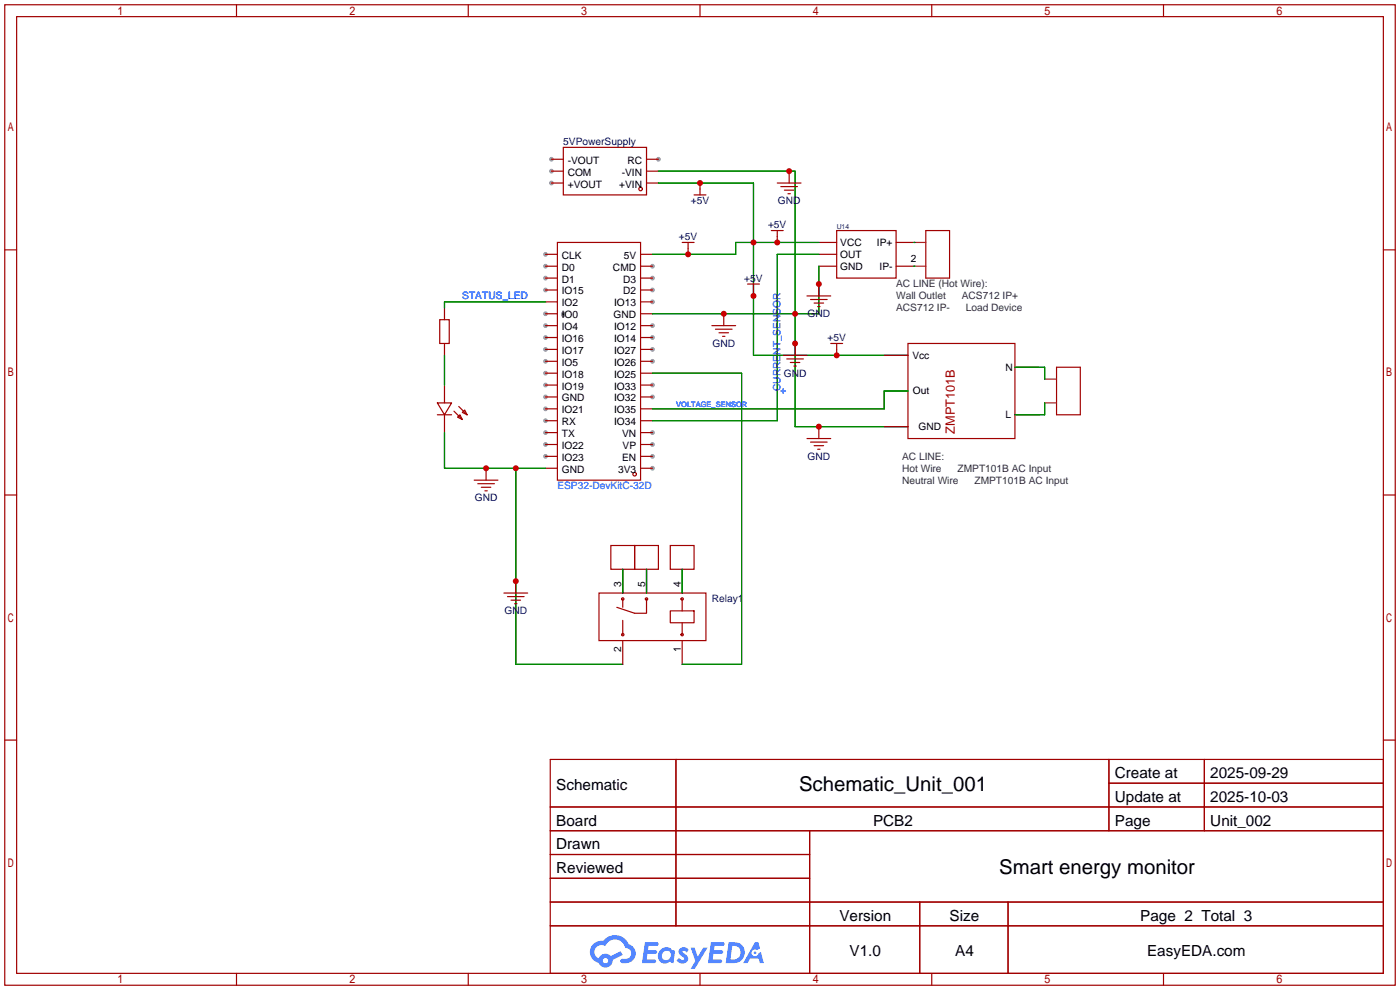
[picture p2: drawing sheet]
<svg xmlns="http://www.w3.org/2000/svg" width="299mm" height="212mm" viewBox="0 0 299 212" stroke-linecap="round" stroke-linejoin="round" font-family="sans-serif">
<g fill="#999">
<circle cx="140.7" cy="34" r=".51"/>
<circle cx="117.9" cy="34" r=".51"/>
<circle cx="117.9" cy="36.6" r=".51"/>
<circle cx="117.9" cy="39.1" r=".51"/>
<circle cx="139.4" cy="100.1" r=".51"/>
<circle cx="139.4" cy="97.5" r=".51"/>
<circle cx="139.4" cy="95" r=".51"/>
<circle cx="139.4" cy="92.5" r=".51"/>
<circle cx="139.4" cy="84.8" r=".51"/>
<circle cx="139.4" cy="82.3" r=".51"/>
<circle cx="139.4" cy="77.2" r=".51"/>
<circle cx="139.4" cy="74.7" r=".51"/>
<circle cx="139.4" cy="72.1" r=".51"/>
<circle cx="139.4" cy="69.6" r=".51"/>
<circle cx="139.4" cy="64.5" r=".51"/>
<circle cx="139.4" cy="62" r=".51"/>
<circle cx="139.4" cy="59.4" r=".51"/>
<circle cx="139.4" cy="56.9" r=".51"/>
<circle cx="116.6" cy="97.5" r=".51"/>
<circle cx="116.6" cy="95" r=".51"/>
<circle cx="116.6" cy="92.5" r=".51"/>
<circle cx="116.6" cy="89.9" r=".51"/>
<circle cx="116.6" cy="87.4" r=".51"/>
<circle cx="116.6" cy="84.8" r=".51"/>
<circle cx="116.6" cy="82.3" r=".51"/>
<circle cx="116.6" cy="79.8" r=".51"/>
<circle cx="116.6" cy="77.2" r=".51"/>
<circle cx="116.6" cy="74.7" r=".51"/>
<circle cx="116.6" cy="72.1" r=".51"/>
<circle cx="116.6" cy="69.6" r=".51"/>
<circle cx="116.6" cy="67.1" r=".51"/>
<circle cx="116.6" cy="62" r=".51"/>
<circle cx="116.6" cy="59.4" r=".51"/>
<circle cx="116.6" cy="56.9" r=".51"/>
<circle cx="116.6" cy="54.4" r=".51"/>
<circle cx="120.4" cy="67.1" r=".51"/>
<circle cx="120.4" cy="67.3" r=".51"/>
</g>
<g fill="none" stroke="#a10000" stroke-width=".25">
<path d="M1 1h297.2v209.6h-297.2zM3.6 3.6h292.1v204.4h-292.1zM50.5 1v2.6M100.1 1v2.6M149.6 1v2.6M199.1 1v2.6M248.7 1v2.6M1 53.4h2.6M295.7 53.4h2.5M1 105.8h2.6M295.7 105.8h2.5M1 158.2h2.6"/>
<path d="M295.7 158.2h2.5M117.6 162.3h178.1v45.7h-178.1zM117.6 172.5h178.1M117.6 177.5h178.1M144.5 162.3v35.6M173 177.5v30.5M237 162.3v15.2M237 167.4h58.7M257.4 162.3v15.2M117.6 182.6h55.4M117.6 192.8h178.1M117.6 187.7h55.4"/>
<path d="M117.6 197.9h178.1M196.6 192.8v15.2M215.4 192.8v15.2M50.5 208v2.6M100.1 208v2.6M149.6 208v2.6M199.1 208v2.6M248.7 208v2.6"/>
</g>
<g fill="#5487ff">
<path d="M145.3 202.7a1.3 1.3 0 0 1 1.9 .3l-.4 .6a.54 .54 0 0 0-.9-.2l.1 .2a1.34 1.34 0 0 1 .9 1.8 1.47 1.47 0 0 1-2.3-.1l.5-.6 .8 .5a.31 .31 0 0 0 .4-.3 .31 .31 0 0 0-.3-.4 1.12 1.12 0 0 1-.7-1.8z"/>
<path d="M147.6 202.5h.9l.6 2 1.2-2h.9l-2.7 4.6h-.9l1-1.7z"/>
<path d="M137.8 201.4h1.7a1.31 1.31 0 0 1 1.2 .2 .4 .4 0 0 1-.3 .5l-1.8 .1-.1 .9h1.6a.4 .4 0 0 1 .4 .4 .4 .4 0 0 1-.5 .4h-1.6l-.2 1.2h1.4a.46 .46 0 0 1 .5 0 .46 .46 0 0 1 .1 .5l-.4 .2h-2.6z"/>
<path d="M151.9 201.4h1.7a1.32 1.32 0 0 1 1.2 .2 .39 .39 0 0 1-.3 .5l-1.8 .1-.1 .9h1.6a.4 .4 0 0 1 .4 .4 .4 .4 0 0 1-.4 .4h-1.7l-.2 1.2h1.4a.46 .46 0 0 1 .5 0 .46 .46 0 0 1 .1 .5l-.4 .2h-2.6z"/>
<path d="M161.3 201.4h.8l.3 1.3-.6 .4a.75 .75 0 0 0-1.1 .3 .75 .75 0 0 0 .5 1 .75 .75 0 0 0 .9-.7l.5-.2 .6 2.3h-.8l-.3-.9h-1.8l-.5 .9h-1z"/>
<path d="M155.7 201.4l-.6 4.4h1.5a2.27 2.27 0 0 0 2.6-2.2 2.27 2.27 0 0 0-2.7-2.2zM156.5 202.1a1.5 1.5 0 0 1 1.8 1.6 1.5 1.5 0 0 1-1.9 1.4h-.3z"/>
<path d="M141.2 203a1.6 1.6 0 0 0-.3 2.3 1.6 1.6 0 0 0 2.3 .2l.7 .3 .3-2.4-.1-.3-.5-.1a1.58 1.58 0 0 0-2.4 0zM141.8 203.5a.98 .98 0 0 1 1.6 .4 .98 .98 0 0 1-1.1 1.3 .94 .94 0 0 1-.9-.7 .94 .94 0 0 1 .4-1z"/>
<path d="M126.8 201.8a2.37 2.37 0 0 0 1.1 4 1.54 1.54 0 0 0 1.8 1 1.54 1.54 0 0 0 1.2-1.6l2.2-1.1-.5-.8-2 1a1.57 1.57 0 0 0-2.7 .5 1.5 1.5 0 0 1-.7-2.1 1.5 1.5 0 0 1 2.2-.5 2.23 2.23 0 0 1 2.3-1.4 2.23 2.23 0 0 1 2 1.8 1.16 1.16 0 0 1 1.2 1.1 1.16 1.16 0 0 1-1.1 1.2h-.7a.47 .47 0 0 0-.5 .4 .47 .47 0 0 0 .4 .5 2.17 2.17 0 0 0 2.5-.9 2.17 2.17 0 0 0-.3-2.7l-.8-.4a3.2 3.2 0 0 0-5.5-.7l-1.1 .1zM128.8 205.3a.6 .6 0 0 1 1.2 0 .6 .6 0 0 1-1.2 0z"/>
<circle cx="161.4" cy="203.6" r=".28"/>
</g>
<g fill="none" stroke="#a10000" stroke-width=".25">
<path d="M117.9 39.1h2.5M117.9 36.6h2.5M117.9 34h2.5M120.4 31.5h17.8v10.2h-17.8zM138.2 39.1h2.5M138.2 36.6h2.5M138.2 34h2.5M149.6 39.1v2.6M166.1 39.1h5.1M166.9 39.9h3.5M168.7 36.6v2.5M116.6 56.9h2.5"/>
<path d="M116.6 54.4h2.5M116.6 59.4h2.5M119.1 51.8h17.8v50.8h-17.8zM136.9 56.9h2.5M136.9 54.4h2.5M136.9 59.4h2.5M145.8 51.8h2.5M147.1 51.8v2.6M148.3 41.7h2.6M164.8 49.3h2.6M166.1 49.3v2.5M167.6 40.6h2.1"/>
<path d="M168.4 41.4h.5M175 51.8h3.8M175 56.9h3.8M175 54.4h3.8M178.8 49.3h12.7v10.1h-12.7zM191.5 51.8h3.8M191.5 56.9h3.8M197.9 49.3h5v10.1h-5zM94 68.3h2v5.1h-2zM95 65.8v2.5M95 73.4v2.5M116.6 79.8h2.5"/>
<path d="M116.6 77.2h2.5M116.6 74.7h2.5M116.6 72.1h2.5M116.6 69.6h2.5M116.6 67.1h2.5M116.6 64.5h2.5M116.6 62h2.5M136.9 79.8h2.5M136.9 77.2h2.5M136.9 74.7h2.5M136.9 72.1h2.5M136.9 69.6h2.5"/>
<path d="M136.9 67.1h2.5M136.9 64.5h2.5M136.9 62h2.5M152.1 69.6h5.1M152.9 70.4h3.6M153.7 71.1h2M154.4 71.9h.5M154.7 67.1v2.5M159.8 60.7h2.5M161 60.7v2.5M167.4 75.9h5.1M168.1 76.7h3.6"/>
<path d="M168.9 77.5h2M169.7 78.2h.5M169.9 73.4v2.5M172.5 63.2h5M173.2 64h3.6M174 64.8h2M174.8 65.5h.5M175 60.7v2.5M177.5 73.4h2.6M178.8 73.4v2.5M189 75.9h5.1M194.1 73.4h22.8v20.3h-22.8z"/>
<path d="M216.9 78.5h5.1M225.8 78.5h5.1v10.1h-5.1zM93.5 86.1h3l-1.5 2.5zM93.5 88.6h3M95 82.3v3.8M95 88.6v3.9M97 87.9l1.8 1.8M97.8 89.2l.5-.6 .5 1.1zM98 86.9l1.8 1.7M98.8 88.1l.5-.5 .5 1zM116.6 97.5h2.5M116.6 95h2.5"/>
<path d="M116.6 92.5h2.5M116.6 89.9h2.5M116.6 87.4h2.5M116.6 84.8h2.5M116.6 82.3h2.5M136.9 97.5h2.5M136.9 95h2.5M136.9 92.5h2.5M136.9 89.9h2.5M136.9 87.4h2.5M136.9 84.8h2.5M136.9 82.3h2.5"/>
<path d="M172.5 93.7h5M173.2 94.5h3.6M174 95.2h2M174.8 96h.5M175 91.2v2.5M189 83.6h5.1M189 91.2h5.1M216.9 88.6h5.1M101.3 102.6h5.1M102.1 103.4h3.6M102.9 104.1h2M103.6 104.9h.5"/>
<path d="M103.9 100.1v2.5M116.6 100.1h2.5M130.6 116.6h5v5.1h-5zM135.6 116.6h5.1v5.1h-5.1zM136.9 100.1h2.5M143.3 116.6h5v5.1h-5zM107.7 126.7h5.1M108.5 127.5h3.5M109.2 128.3h2.1M110 129h.5M110.2 124.2v2.5M128 126.7h22.9v10.2h-22.9z"/>
<path d="M133.1 121.7v5M133.1 128v1.8M133.1 132.6v3M133.1 136.9v5.1M138.2 128v3.1h-2.6l-3.8-1.3M138.2 121.7v5M143.3 130.6h5v2.5h-5zM145.8 121.7v5M145.8 128v2.6M145.8 133.1v2.5M145.8 136.9v5.1"/>
<circle cx="136.9" cy="40.4" r=".38"/>
<circle cx="135.6" cy="101.3" r=".38"/>
<circle cx="133.1" cy="128" r=".25"/>
<circle cx="133.1" cy="135.6" r=".25"/>
<circle cx="138.2" cy="128" r=".25"/>
<circle cx="145.8" cy="135.6" r=".25"/>
<circle cx="145.8" cy="128" r=".25"/>
</g>
<path d="M195.3 51.8h2.6M195.3 56.9h2.6M223.3 81h2.5M223.3 86.1h2.5" fill="none" stroke="#8c2424" stroke-width=".25"/>
<g fill="none" stroke="#008700" stroke-width=".25">
<path d="M140.7 39.1h20.3v36.8h33.1M140.7 36.6h29.2v54.6h24.2M175 51.8h-17.8v2.6h-17.8M175 54.4h-8.9v35.5h-26.7M175 56.9v10.2h-35.6M195.3 51.8h.1M195.3 56.9h.1M95 75.9v6.4M116.6 64.5h-21.6v1.3M120.4 67.1v.2M139.4 79.8h19.1v62.2h-12.7M216.9 78.5h6.4v2.5"/>
<path d="M95 92.5v7.6h21.6M194.1 83.6h-5.1v3.8h-49.6M223.3 86.1v2.5h-6.4M110.2 100.1v41.9h22.9M133.1 121.7v5M138.2 121.7v5M145.8 121.7v5"/>
</g>
<path d="M166.9 83.6h1M167.4 83.1v1" fill="none" stroke="#00f" stroke-width=".25"/>
<g fill="#c00">
<circle cx="103.9" cy="100.1" r=".63"/>
<circle cx="110.2" cy="100.1" r=".63"/>
<circle cx="110.2" cy="124.2" r=".63"/>
<circle cx="161" cy="51.8" r=".63"/>
<circle cx="147.1" cy="54.4" r=".63"/>
<circle cx="149.6" cy="39.1" r=".63"/>
<circle cx="166.1" cy="51.8" r=".63"/>
<circle cx="161" cy="63.2" r=".63"/>
<circle cx="178.8" cy="75.9" r=".63"/>
<circle cx="169.9" cy="67.1" r=".63"/>
<circle cx="168.7" cy="36.6" r=".63"/>
<circle cx="154.7" cy="67.1" r=".63"/>
<circle cx="169.9" cy="73.4" r=".63"/>
<circle cx="175" cy="91.2" r=".63"/>
<circle cx="175" cy="60.7" r=".63"/>
</g>
<g font-size="4.4">
<text x="170.8" y="169.1">Schematic_Unit_001</text>
<text x="213.5" y="186.9">Smart energy monitor</text>
</g>
<g font-size="3.3">
<text x="238.3" y="166.3">Create at</text>
<text x="258.7" y="166.3">2025-09-29</text>
<text x="118.9" y="168.8">Schematic</text>
<text x="238.3" y="171.4">Update at</text>
<text x="258.7" y="171.4">2025-10-03</text>
<text x="118.9" y="176.5">Board</text>
<text x="186.6" y="176.5">PCB2</text>
<text x="238.3" y="176.5">Page</text>
<text x="258.7" y="176.5">Unit_002</text>
<text x="118.9" y="181.5">Drawn</text>
<text x="118.9" y="186.6">Reviewed</text>
<text x="179.4" y="196.8">Version</text>
<text x="203" y="196.8">Size</text>
<text x="243.7" y="196.8">Page 2 Total 3</text>
<text x="181.6" y="204.4">V1.0</text>
<text x="204.1" y="204.4">A4</text>
<text x="245.2" y="204.4">EasyEDA.com</text>
</g>
<text font-size="2.7" fill="#a00000" x="204" y="92.7" transform="rotate(-90 204 92.7)">ZMPT101B</text>
<g font-size="2.2" fill="#000080">
<text x="120.4" y="31">5VPowerSupply</text>
<text x="147.6" y="43.7">+5V</text>
<text x="166.2" y="43.7">GND</text>
<text x="145.1" y="51.3">+5V</text>
<text x="164.1" y="48.7">+5V</text>
<text x="159.1" y="60.2">+5V</text>
<text x="172.6" y="67.8">GND</text>
<text x="152.3" y="74.1">GND</text>
<text x="176.8" y="72.9">+5V</text>
<text x="167.5" y="80.5">GND</text>
<text x="172.6" y="98.3">GND</text>
<text x="101.5" y="107.2">GND</text>
<text x="107.8" y="131.3">GND</text>
<text x="152.1" y="128.7">Relay1</text>
</g>
<g font-size="2.2">
<text x="121.3" y="35">-VOUT</text>
<text x="134.1" y="35">RC</text>
<text x="121.3" y="37.5">COM</text>
<text x="121.3" y="40.1">+VOUT</text>
<text x="132.3" y="40.1">+VIN</text>
<text x="132.9" y="37.5">-VIN</text>
<text x="179.6" y="52.5">VCC</text>
<text x="187.4" y="52.5">IP+</text>
<text x="120.1" y="57.9">D0</text>
<text x="120.1" y="55.3">CLK</text>
<text x="131" y="57.9">CMD</text>
<text x="133.3" y="55.3">5V</text>
<text x="179.6" y="57.6">GND</text>
<text x="179.6" y="55.1">OUT</text>
<text x="188" y="57.6">IP-</text>
<text x="194.6" y="56.1">2</text>
<text x="120.1" y="65.5">IO2</text>
<text x="120.1" y="62.9">IO15</text>
<text x="120.1" y="60.4">D1</text>
<text x="131.2" y="65.5">IO13</text>
<text x="133.2" y="62.9">D2</text>
<text x="133.2" y="60.4">D3</text>
<text x="120.1" y="70.6">IO4</text>
<text x="120.1" y="68">IO0</text>
<text x="131.1" y="68">GND</text>
<text x="131.2" y="70.6">IO12</text>
<text x="120.1" y="75.6">IO17</text>
<text x="120.1" y="73.1">IO16</text>
<text x="131.2" y="75.6">IO27</text>
<text x="131.2" y="73.1">IO14</text>
<text x="195" y="76.7">Vcc</text>
<text x="120.1" y="83.3">IO19</text>
<text x="120.1" y="80.7">IO18</text>
<text x="120.1" y="78.2">IO5</text>
<text x="131.2" y="83.3">IO33</text>
<text x="131.2" y="80.7">IO25</text>
<text x="131.2" y="78.2">IO26</text>
<text x="214.9" y="79.2">N</text>
<text x="120.1" y="88.3">IO21</text>
<text x="120.1" y="85.8">GND</text>
<text x="131.2" y="88.3">IO35</text>
<text x="131.2" y="85.8">IO32</text>
<text x="195.1" y="84.3">Out</text>
<text x="214.9" y="89.4">L</text>
<text x="120.1" y="96">IO22</text>
<text x="120.1" y="93.4">TX</text>
<text x="120.1" y="90.9">RX</text>
<text x="131.2" y="90.9">IO34</text>
<text x="132.9" y="93.4">VN</text>
<text x="133.1" y="96">VP</text>
<text x="196.3" y="91.9">GND</text>
<text x="120.1" y="101">GND</text>
<text x="120.1" y="98.5">IO23</text>
<text x="132.1" y="101">3V3</text>
<text x="132.9" y="98.5">EN</text>
<text x="132.8" y="125.5" transform="rotate(-90 132.8 125.5)">3</text>
<text x="137.9" y="125.5" transform="rotate(-90 137.9 125.5)">5</text>
<text x="145.5" y="125.5" transform="rotate(-90 145.5 125.5)">4</text>
<text x="132.8" y="139.4" transform="rotate(-90 132.8 139.4)">2</text>
<text x="145.5" y="139.4" transform="rotate(-90 145.5 139.4)">1</text>
</g>
<g font-size="2.2" fill="#00f">
<text x="98.8" y="64">STATUS_LED</text>
<text x="166.8" y="83.6" transform="rotate(-90 166.8 83.6)">CURRENT_SENSOR</text>
<text x="119.1" y="104.6">ESP32-DevKitC-32D</text>
</g>
<g font-size="2.2" fill="#333">
<text x="191.5" y="61.4">AC LINE (Hot Wire):</text>
<text x="191.5" y="64">Wall Outlet</text>
<text x="205.5" y="64">ACS712 IP+</text>
<text x="191.5" y="66.5">ACS712 IP-</text>
<text x="206.4" y="66.5">Load Device</text>
<text x="192.8" y="98.3">AC LINE:</text>
<text x="192.8" y="100.8">Hot Wire</text>
<text x="204.6" y="100.8">ZMPT101B AC Input</text>
<text x="192.8" y="103.3">Neutral Wire</text>
<text x="208.3" y="103.3">ZMPT101B AC Input</text>
</g>
<text font-size="1.6" fill="#00f" x="144.5" y="87">VOLTAGE_SENSOR</text>
<text font-size="1.5" fill="#000080" x="178.8" y="48.9">U14</text>
</svg>
